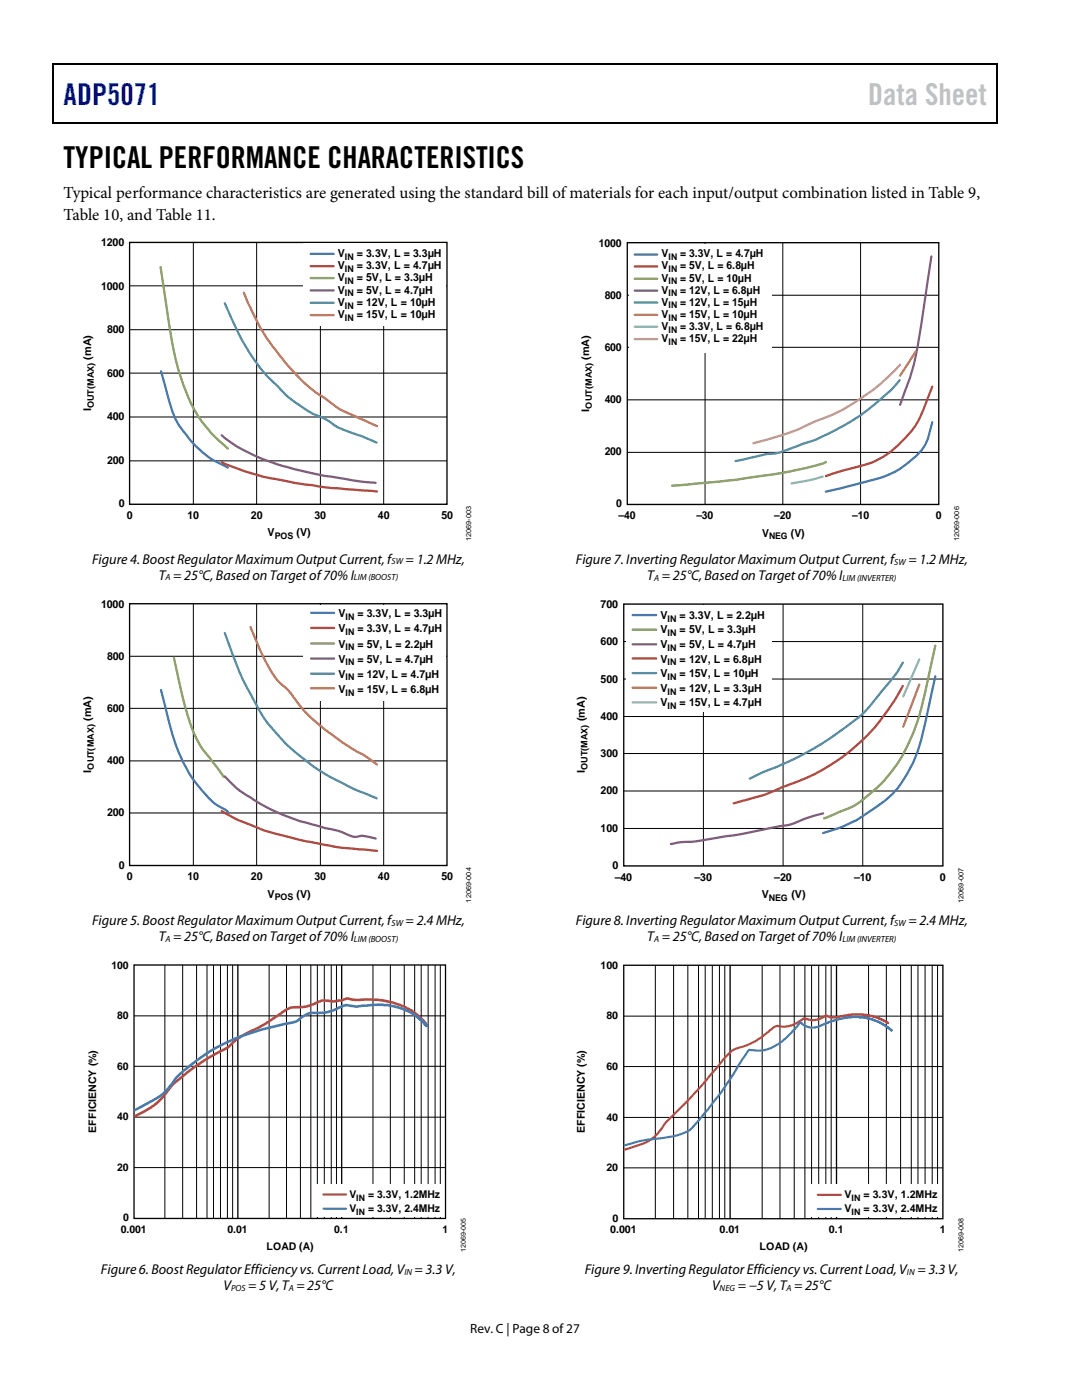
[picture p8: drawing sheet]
<svg xmlns="http://www.w3.org/2000/svg" width="216mm" height="279mm" viewBox="0 0 216 279" stroke-linecap="round" stroke-linejoin="round" font-family="sans-serif">
<path d="M10.5 12.7h.3v1h-.3zM10.5 12.7h.3v.3h-.3zM133.3 12.7h.3v.3h-.3zM198.8 12.7h.2v1h-.2zM198.8 12.7h.2v.3h-.2zM10.5 24.4h.3v.2h-.3zM133.1 24.4h.2v.2h-.2zM198.8 24.4h.2v.2h-.2z" fill="#000"/>
<path d="M10.7 13.7v10.7M10.8 12.8h122.5M133.6 12.8h65.2M198.9 13.7v10.7M10.8 24.5h188" fill="none" stroke="#000" stroke-width=".25"/>
<path d="M25.9 48.4h63.3v52.2h-63.3z" fill="none" stroke="#000" stroke-width=".27"/>
<path d="M25.9 57h63.3M38.6 48.4v52.2M51.2 48.4v52.2M63.9 48.4v52.2M76.6 48.4v52.2M25.9 74.5h63.3M25.9 65.8h63.3M25.9 92h63.3M25.9 83.2h63.3" fill="none" stroke="#000" stroke-width=".2"/>
<path d="M60.6 48.7h28.3v16.4h-28.3z" fill="#fff"/>
<path d="M62 50.7h4.6M32.1 74.1l.8 2.8a26 26 0 0 0 3.3 8.6 21.4 21.4 0 0 0 7.8 7.1l1.5 .7" fill="none" stroke="#416fa6" stroke-width=".45"/>
<path d="M62 53.1h4.6M44.2 92.2a35.5 35.5 0 0 0 7 2.6l1.4 .4 6.3 1.2 5.6 .8 10.7 .9" fill="none" stroke="#a8423f" stroke-width=".45"/>
<path d="M32 53.3a210 210 0 0 0 3.6 20.3 30.6 30.6 0 0 0 5.6 11.7l1.5 1.7 2.8 2.5M62 55.5h4.6" fill="none" stroke="#86a44a" stroke-width=".45"/>
<path d="M62 58h4.6M44.2 86.9a34.3 34.3 0 0 0 12.4 6.1l8.2 2 7.3 1.1 2.9 .3" fill="none" stroke="#6e548d" stroke-width=".45"/>
<path d="M44.8 60.5a52.1 52.1 0 0 0 7.1 12.9l1.5 1.8 1.7 1.6a25.5 25.5 0 0 0 8.5 6.2 15.2 15.2 0 0 1 3.9 2.3l4.7 1.8 2.9 1.2M62 60.4h4.6" fill="none" stroke="#3d96ae" stroke-width=".45"/>
<path d="M48.6 58.4a45.9 45.9 0 0 0 9.8 15.7 28.7 28.7 0 0 0 7 5.8 18 18 0 0 0 5.9 3.4l3.9 1.7M62 62.9h4.6" fill="none" stroke="#da8137" stroke-width=".45"/>
<path d="M25.9 120.5h63.3v52.2h-63.3z" fill="none" stroke="#000" stroke-width=".27"/>
<path d="M25.9 131h63.3M38.6 120.5v52.2M51.2 120.5v52.2M63.9 120.5v52.2M76.6 120.5v52.2M25.9 151.9h63.3M25.9 141.4h63.3M25.9 162.2h63.3" fill="none" stroke="#000" stroke-width=".2"/>
<path d="M60.6 120.8h28.3v18.9h-28.3z" fill="#fff"/>
<path d="M32.1 137.7l.8 3.1a42.9 42.9 0 0 0 5 13.9l2.6 3.3a11.6 11.6 0 0 0 4.6 3.7l.4 .3M62.1 122.3h4.6" fill="none" stroke="#416fa6" stroke-width=".45"/>
<path d="M62.1 125.3h4.6M44.2 161.9a51 51 0 0 0 11 4.5l7.1 1.7a63.4 63.4 0 0 0 11.9 1.6l1 .1" fill="none" stroke="#a8423f" stroke-width=".45"/>
<path d="M34.7 131.2a84.1 84.1 0 0 0 4.3 15.8 23.6 23.6 0 0 0 3.7 5.4l2 2.6M62.1 128.4h4.6" fill="none" stroke="#86a44a" stroke-width=".45"/>
<path d="M62.1 131.4h4.6M44.8 155l.8 .8a20.3 20.3 0 0 0 5.3 4 48.2 48.2 0 0 0 16 5.9l2.7 1a2.71 2.71 0 0 0 2.4 .1l3 .6" fill="none" stroke="#6e548d" stroke-width=".45"/>
<path d="M44.8 126.3a69.4 69.4 0 0 0 8.7 18.1 44.7 44.7 0 0 0 16.5 12.8l5.1 2.1M62.1 134.4h4.6" fill="none" stroke="#3d96ae" stroke-width=".45"/>
<path d="M50 125.1a42.1 42.1 0 0 0 5.6 10.9 16.3 16.3 0 0 1 4.2 4.7 45.8 45.8 0 0 0 12.6 9.9l2.8 2M62.1 137.4h4.6" fill="none" stroke="#da8137" stroke-width=".45"/>
<g fill="none" stroke="#000" stroke-width=".2">
<path d="M32.9 192.6v50.6M36.5 192.6v50.6M39.2 192.6v50.6M41.3 192.6v50.6M42.6 192.6v50.6M44 192.6v50.6M45.4 192.6v50.6M46.4 192.6v50.6M53.7 192.6v50.6M57.2 192.6v50.6M59.9 192.6v50.6M62 192.6v50.6"/>
<path d="M63.3 192.6v50.6M64.7 192.6v50.6M66.1 192.6v50.6M67.1 192.6v50.6M74.4 192.6v50.6M77.9 192.6v50.6M80.7 192.6v50.6M82.7 192.6v50.6M84 192.6v50.6M85.4 192.6v50.6M86.8 192.6v50.6M87.9 192.6v50.6"/>
<path d="M26.7 212.8h62.2M26.7 202.7h62.2M26.7 233h62.2M26.7 223h62.2"/>
</g>
<path d="M26.7 192.6h62.2v50.6h-62.2zM47.5 192.6v50.6M68.2 192.6v50.6" fill="none" stroke="#000" stroke-width=".26"/>
<path d="M62.5 236.4h26.1v6.4h-26.1z" fill="#fff"/>
<path d="M64.5 238.4h4.5" fill="none" stroke="#c0504d" stroke-width=".44"/>
<path d="M64.5 241.2h4.5" fill="none" stroke="#4f81bd" stroke-width=".44"/>
<path d="M85.2 204.6l-1.7-1.9-1.4-1-.9-.5a16.5 16.5 0 0 0-9.9-1.6l-1.1-.1a2 2 0 0 0-2 .1l-.3 .1a7.8 7.8 0 0 1-3.4 0l-1 .3a9.3 9.3 0 0 1-5.3 1.1l-1 .4a46.6 46.6 0 0 1-9 5.3l-1.4 1a9.9 9.9 0 0 1-3.8 2.5 40.6 40.6 0 0 0-8.9 6.6 14.9 14.9 0 0 1-7.2 5.9" fill="none" stroke="#c0504d" stroke-width=".52"/>
<path d="M85.2 204.8l-1.7-1.7-1.1-.8-1.3-.6a14.7 14.7 0 0 0-8.6-1 6.9 6.9 0 0 1-3.5-.1l-.3 .1a10.8 10.8 0 0 1-6.5 1.4 8.4 8.4 0 0 0-3.1 1.8l-3.7 .8a39.4 39.4 0 0 0-20.3 10.4 12.1 12.1 0 0 1-5.9 5.2l-2.3 1.2" fill="none" stroke="#4f81bd" stroke-width=".52"/>
<path d="M125.2 48.4h62.1v52.3h-62.1z" fill="none" stroke="#000" stroke-width=".27"/>
<path d="M125.2 58.9h62.1M140.7 48.4v52.3M156.2 48.4v52.3M171.7 48.4v52.3M125.2 79.8h62.1M125.2 69.3h62.1M125.2 90.3h62.1" fill="none" stroke="#000" stroke-width=".2"/>
<path d="M125.6 48.7h28.3v21.6h-28.3z" fill="#fff"/>
<path d="M126.6 50.8h4.5M186 84.3a12.5 12.5 0 0 1-2.6 6.1 17.7 17.7 0 0 1-9.5 5.4l-9.1 2.3" fill="none" stroke="#416fa6" stroke-width=".44"/>
<path d="M126.6 53.2h4.5M186 77.2l-.6 1.6a22.6 22.6 0 0 1-4.1 7.9 17.9 17.9 0 0 1-9.3 6.2l-4.7 1.3-2.5 .8" fill="none" stroke="#a8423f" stroke-width=".44"/>
<path d="M126.6 55.6h4.5M164.8 92.2l-.2 .1a91.6 91.6 0 0 1-16.4 3.2l-4.7 .6-9.4 .8" fill="none" stroke="#86a44a" stroke-width=".44"/>
<path d="M126.6 58h4.5M185.8 51.2l-2 13.4a58.1 58.1 0 0 1-4.2 16.2" fill="none" stroke="#6e548d" stroke-width=".44"/>
<path d="M126.6 60.4h4.5M179.5 75.9a44 44 0 0 1-7.2 6.5 49.9 49.9 0 0 1-11.1 5.8l-1.5 .6a23.7 23.7 0 0 1-5.5 1.7l-1.4 .1-6 1.4" fill="none" stroke="#3d96ae" stroke-width=".44"/>
<path d="M126.6 62.8h4.5M182.7 70.1l-3.1 4.9" fill="none" stroke="#da8137" stroke-width=".44"/>
<path d="M126.6 65.2h4.5M164.2 95.1l-2.6 .7-3.7 .7" fill="none" stroke="#8ea5cb" stroke-width=".44"/>
<path d="M126.6 67.7h4.5M179.6 72.8a42.7 42.7 0 0 1-15.6 10.8l-1 .4a58.1 58.1 0 0 1-12.7 4.5" fill="none" stroke="#ce8e8d" stroke-width=".44"/>
<path d="M124.5 120.6h63.6v52.2h-63.6z" fill="none" stroke="#000" stroke-width=".27"/>
<path d="M124.5 135.5h63.6M124.5 128h63.6M140.4 120.6v52.2M156.3 120.6v52.2M172.2 120.6v52.2M124.5 157.9h63.6M124.5 150.4h63.6M124.5 143h63.6M124.5 165.3h63.6" fill="none" stroke="#000" stroke-width=".2"/>
<path d="M124.9 120.8h29v21.3h-29z" fill="#fff"/>
<path d="M126.2 122.7h4.7M186.6 135l-1.6 7.4a36.1 36.1 0 0 1-4.1 12.1 18.7 18.7 0 0 1-7.3 7.4 27.4 27.4 0 0 1-9.4 4.4" fill="none" stroke="#416fa6" stroke-width=".45"/>
<path d="M126.2 125.7h4.7M186.6 128.9l-1.6 7.3a44.5 44.5 0 0 1-5.6 15.7 28.9 28.9 0 0 1-9.8 9.3l-5.2 2.1" fill="none" stroke="#86a44a" stroke-width=".45"/>
<path d="M126.2 128.6h4.7M164.2 162.3l-3.7 1.1a14.2 14.2 0 0 1-5.8 1.7l-5.9 1.2-3.2 .5a69.5 69.5 0 0 1-10.6 1.4l-1.1 .2" fill="none" stroke="#6e548d" stroke-width=".45"/>
<path d="M126.2 131.4h4.7M180.1 136.9a40.5 40.5 0 0 1-24.3 20.3 53 53 0 0 1-9.4 3.1" fill="none" stroke="#a8423f" stroke-width=".45"/>
<path d="M126.2 134.3h4.7M180.1 132.2l-1.2 2.1-3.1 3.8a26.6 26.6 0 0 1-8.1 7.8 65.5 65.5 0 0 1-16.3 8.6l-1.8 .9" fill="none" stroke="#3d96ae" stroke-width=".45"/>
<path d="M126.2 137.2h4.7M183.4 136.6l-3.2 8.4" fill="none" stroke="#da8137" stroke-width=".45"/>
<path d="M183.4 131.6l-3.2 7.4M126.2 140.2h4.7" fill="none" stroke="#8ea5cb" stroke-width=".45"/>
<g fill="none" stroke="#000" stroke-width=".2">
<path d="M130.8 192.6v50.6M134.4 192.6v50.6M137.2 192.6v50.6M139.4 192.6v50.6M140.7 192.6v50.6M142.1 192.6v50.6M143.6 192.6v50.6M144.6 192.6v50.6M152.1 192.6v50.6M155.6 192.6v50.6M158.5 192.6v50.6M160.6 192.6v50.6"/>
<path d="M161.9 192.6v50.6M163.4 192.6v50.6M164.8 192.6v50.6M165.8 192.6v50.6M173.3 192.6v50.6M176.9 192.6v50.6M179.7 192.6v50.6M181.8 192.6v50.6M183.2 192.6v50.6M184.6 192.6v50.6M186 192.6v50.6M187.1 192.6v50.6"/>
<path d="M124.5 212.9h63.6M124.5 202.8h63.6M124.5 233.1h63.6M124.5 223h63.6"/>
</g>
<path d="M124.5 192.6h63.6v50.6h-63.6zM145.7 192.6v50.6M166.9 192.6v50.6" fill="none" stroke="#000" stroke-width=".27"/>
<path d="M161.1 236.4h26.7v6.5h-26.7z" fill="#fff"/>
<path d="M177.2 204.2l-.4-.3-1.8-.8-2.8-.7h-2.3l-2.9 .7h-.7a1.88 1.88 0 0 1-1.4-.5l-1.4 .7a3.6 3.6 0 0 1-3-.1l-1.8 1.1a4.8 4.8 0 0 1-3.7 .4l-.6 .3-1.9 1.5a11.4 11.4 0 0 1-4.9 2.6l-1.6 .7-1.2 1.1-5.1 6.1-6.8 7a9.4 9.4 0 0 1-6.3 4.8l-2 .7M163.2 238.5h4.6" fill="none" stroke="#c0504d" stroke-width=".44"/>
<path d="M177.9 205.6l-1.2-1-1.3-.7-2-.7-.1 .1-1.6-.3h-1.9l-2.2 .3-.7 .3-.1-.1-1.4 .4-1.9 .9a3.4 3.4 0 0 1-3.8-.8l-1.4 1.7a10 10 0 0 1-6.8 4l-1.7-.2a1.08 1.08 0 0 0-1 1l-5.1 7.7-4.1 5.2a9.5 9.5 0 0 1-2.8 2.6 26.1 26.1 0 0 1-7.5 1.4l-4.7 1.2M163.2 241.3h4.6" fill="none" stroke="#4f81bd" stroke-width=".44"/>
<text font-size="6" fill="#00f" x="12.7" y="20.9">ADP5071</text>
<text font-size="6" fill="#c1c1c1" x="173.2" y="20.9">Data Sheet</text>
<text font-size="6" x="12.7" y="33.6">TYPICAL PERFORMANCE CHARACTERISTICS</text>
<g font-size="3.3">
<text x="12.7" y="39.5">Typical performance characteristics are generated using the standard bill of materials for each input/output combination listed in Table 9,</text>
<text x="12.7" y="43.8">Table 10, and Table 11.</text>
</g>
<g font-size="2.8">
<text x="18.4" y="112.5">Figure 4. Boost Regulator Maximum Output Current, f</text>
<text x="80.9" y="112.5">= 1.2 MHz,</text>
<text x="114.9" y="112.5">Figure 7. Inverting Regulator Maximum Output Current,f</text>
<text x="181.3" y="112.5">= 1.2 MHz,</text>
<text x="31.7" y="115.7">T = 25°C,Based on Target of 70% I</text>
<text x="129.2" y="115.7">T = 25°C,Based on Target of 70% I</text>
<text x="18.4" y="184.6">Figure 5. Boost Regulator Maximum Output Current,f</text>
<text x="80.9" y="184.6">= 2.4 MHz,</text>
<text x="114.9" y="184.7">Figure 8. Inverting Regulator Maximum Output Current,f</text>
<text x="181.3" y="184.7">= 2.4 MHz,</text>
<text x="31.7" y="187.8">T = 25°C,Based on Target of 70% I</text>
<text x="129.2" y="187.8">T = 25°C,Based on Target of 70% I</text>
<text x="20.2" y="254.2">Figure 6. Boost Regulator Efficiency vs. Current Load, V = 3.3 V,</text>
<text x="44.6" y="257.4">V</text>
<text x="49.5" y="257.4">= 5 V, T = 25°C</text>
<text x="116.7" y="254.3">Figure 9. Inverting Regulator Efficiency vs. Current Load, V = 3.3 V,</text>
<text x="142.1" y="257.4">V</text>
<text x="147.2" y="257.4">= −5 V, T = 25°C</text>
</g>
<text font-size="2.7" x="93.8" y="266">Rev. C | Page 8 of27</text>
<g font-size="2.2">
<text x="20.2" y="49.1">1200</text>
<text x="67.4" y="53.7">V</text>
<text x="67.4" y="51.3">V</text>
<text x="71.2" y="51.3">= 3.3V, L = 3.3µH</text>
<text x="71.2" y="53.7">= 3.3V, L = 4.7µH</text>
<text x="119.5" y="49.2">1000</text>
<text x="132" y="51.4">V</text>
<text x="132" y="53.8">V</text>
<text x="135.7" y="51.4">= 3.3V, L = 4.7µH</text>
<text x="135.7" y="53.8">= 5V, L = 6.8µH</text>
<text x="20.2" y="57.8">1000</text>
<text x="67.4" y="58.6">V</text>
<text x="67.4" y="56.2">V</text>
<text x="71.2" y="56.2">= 5V, L = 3.3µH</text>
<text x="71.2" y="58.6">= 5V, L = 4.7µH</text>
<text x="120.7" y="59.6">800</text>
<text x="132" y="56.2">V</text>
<text x="132" y="58.6">V</text>
<text x="135.7" y="56.2">= 5V, L = 10µH</text>
<text x="135.7" y="58.6">= 12V, L = 6.8µH</text>
<text x="67.4" y="61.1">V</text>
<text x="67.4" y="63.5">V</text>
<text x="71.2" y="63.5">= 15V, L = 10µH</text>
<text x="71.2" y="61.1">= 12V, L = 10µH</text>
<text x="132" y="61">V</text>
<text x="132" y="63.4">V</text>
<text x="132" y="65.8">V</text>
<text x="135.7" y="61">= 12V, L = 15µH</text>
<text x="135.7" y="63.4">= 15V, L = 10µH</text>
<text x="135.7" y="65.8">= 3.3V, L = 6.8µH</text>
<text x="21.4" y="66.5">800</text>
<text x="120.7" y="70">600</text>
<text x="132" y="68.2">V</text>
<text x="135.7" y="68.2">= 15V, L = 22µH</text>
<text x="21.4" y="75.2">600</text>
<text x="21.4" y="83.9">400</text>
<text x="120.7" y="80.4">400</text>
<text x="21.4" y="92.6">200</text>
<text x="120.7" y="90.9">200</text>
<text x="23.7" y="101.2">0</text>
<text x="123" y="101.3">0</text>
<text x="25.3" y="103.6">0</text>
<text x="37.4" y="103.6">10</text>
<text x="50.1" y="103.6">20</text>
<text x="53.4" y="107">V</text>
<text x="59.2" y="107">(V)</text>
<text x="62.7" y="103.6">30</text>
<text x="75.4" y="103.6">40</text>
<text x="88.1" y="103.6">50</text>
<text x="123.4" y="103.6">–40</text>
<text x="138.9" y="103.6">–30</text>
<text x="152.1" y="107.1">V</text>
<text x="154.5" y="103.6">–20</text>
<text x="157.8" y="107.1">(V)</text>
<text x="170" y="103.6">–10</text>
<text x="186.7" y="103.6">0</text>
<text x="20.2" y="121.3">1000</text>
<text x="67.5" y="123.2">V</text>
<text x="71.3" y="123.2">= 3.3V, L = 3.3µH</text>
<text x="119.8" y="121.3">700</text>
<text x="131.8" y="123.5">V</text>
<text x="135.6" y="123.5">= 3.3V, L = 2.2µH</text>
<text x="21.4" y="131.7">800</text>
<text x="67.5" y="126.2">V</text>
<text x="67.5" y="129.2">V</text>
<text x="71.3" y="126.2">= 3.3V, L = 4.7µH</text>
<text x="71.3" y="129.2">= 5V, L = 2.2µH</text>
<text x="119.8" y="128.8">600</text>
<text x="131.8" y="126.4">V</text>
<text x="131.8" y="129.3">V</text>
<text x="135.6" y="126.4">= 5V, L = 3.3µH</text>
<text x="135.6" y="129.3">= 5V, L = 4.7µH</text>
<text x="67.5" y="132.2">V</text>
<text x="67.5" y="135.3">V</text>
<text x="71.3" y="132.2">= 5V, L = 4.7µH</text>
<text x="71.3" y="135.3">= 12V, L = 4.7µH</text>
<text x="119.8" y="136.2">500</text>
<text x="131.8" y="132.2">V</text>
<text x="131.8" y="135.2">V</text>
<text x="135.6" y="132.2">= 12V, L = 6.8µH</text>
<text x="135.6" y="135.2">= 15V, L = 10µH</text>
<text x="21.4" y="142.1">600</text>
<text x="67.5" y="138.3">V</text>
<text x="71.3" y="138.3">= 15V, L = 6.8µH</text>
<text x="119.8" y="143.7">400</text>
<text x="131.8" y="138.1">V</text>
<text x="131.8" y="141">V</text>
<text x="135.6" y="138.1">= 12V, L = 3.3µH</text>
<text x="135.6" y="141">= 15V, L = 4.7µH</text>
<text x="21.4" y="152.5">400</text>
<text x="119.8" y="151.1">300</text>
<text x="119.8" y="158.5">200</text>
<text x="21.4" y="162.9">200</text>
<text x="119.8" y="166">100</text>
<text x="23.7" y="173.3">0</text>
<text x="122.2" y="173.4">0</text>
<text x="25.3" y="175.7">0</text>
<text x="37.4" y="175.7">10</text>
<text x="50.1" y="175.7">20</text>
<text x="53.4" y="179.1">V</text>
<text x="59.2" y="179.1">(V)</text>
<text x="62.7" y="175.7">30</text>
<text x="75.4" y="175.7">40</text>
<text x="88.1" y="175.7">50</text>
<text x="122.7" y="175.8">–40</text>
<text x="138.6" y="175.8">–30</text>
<text x="152" y="179.2">V</text>
<text x="154.5" y="175.8">–20</text>
<text x="157.9" y="179.2">(V)</text>
<text x="170.4" y="175.8">–10</text>
<text x="187.5" y="175.8">0</text>
</g>
<g font-size="2.1">
<text x="18.2" y="71.8" transform="rotate(-90 18.2 71.8)">(mA)</text>
<text x="117.6" y="71.8" transform="rotate(-90 117.6 71.8)">(mA)</text>
<text x="18.2" y="82.1" transform="rotate(-90 18.2 82.1)">I</text>
<text x="117.6" y="82.2" transform="rotate(-90 117.6 82.2)">I</text>
<text x="18.2" y="143.9" transform="rotate(-90 18.2 143.9)">(mA)</text>
<text x="116.7" y="143.9" transform="rotate(-90 116.7 143.9)">(mA)</text>
<text x="18.2" y="154.2" transform="rotate(-90 18.2 154.2)">I</text>
<text x="116.7" y="154.3" transform="rotate(-90 116.7 154.3)">I</text>
<text x="22.2" y="193.3">100</text>
<text x="119.8" y="193.4">100</text>
<text x="23.4" y="203.4">80</text>
<text x="121" y="203.5">80</text>
<text x="23.4" y="213.5">60</text>
<text x="121" y="213.5">60</text>
<text x="19.2" y="226.1" transform="rotate(-90 19.2 226.1)">EFFICIENCY (%)</text>
<text x="23.4" y="223.6">40</text>
<text x="116.7" y="226.1" transform="rotate(-90 116.7 226.1)">EFFICIENCY (%)</text>
<text x="121" y="223.6">40</text>
<text x="23.4" y="233.7">20</text>
<text x="121" y="233.7">20</text>
<text x="69.7" y="239.1">V</text>
<text x="73.4" y="239.1">= 3.3V, 1.2MHz</text>
<text x="168.5" y="239.1">V</text>
<text x="172.3" y="239.1">= 3.3V, 1.2MHz</text>
<text x="24.5" y="243.8">0</text>
<text x="69.7" y="241.9">V</text>
<text x="73.4" y="241.9">= 3.3V, 2.4MHz</text>
<text x="122.2" y="243.8">0</text>
<text x="168.5" y="241.9">V</text>
<text x="172.3" y="241.9">= 3.3V, 2.4MHz</text>
<text x="24.1" y="246">0.001</text>
<text x="45.4" y="246">0.01</text>
<text x="53.2" y="249.4">LOAD (A)</text>
<text x="66.7" y="246">0.1</text>
<text x="88.3" y="246">1</text>
<text x="121.8" y="246.1">0.001</text>
<text x="143.6" y="246.1">0.01</text>
<text x="151.6" y="249.4">LOAD (A)</text>
<text x="165.4" y="246.1">0.1</text>
<text x="187.5" y="246.1">1</text>
</g>
<g font-size="1.8">
<text x="68.8" y="51.8">IN</text>
<text x="133.4" y="51.9">IN</text>
<text x="68.8" y="56.7">IN</text>
<text x="68.8" y="59.2">IN</text>
<text x="68.8" y="54.3">IN</text>
<text x="133.4" y="54.3">IN</text>
<text x="133.4" y="56.7">IN</text>
<text x="133.4" y="59.1">IN</text>
<text x="68.8" y="64.1">IN</text>
<text x="68.8" y="61.6">IN</text>
<text x="133.4" y="61.6">IN</text>
<text x="133.4" y="64">IN</text>
<text x="133.4" y="66.4">IN</text>
<text x="133.4" y="68.8">IN</text>
<text x="18.8" y="81.5" transform="rotate(-90 18.8 81.5)">OUT(MAX)</text>
<text x="54.8" y="107.6">POS</text>
<text x="153.4" y="107.6">NEG</text>
<text x="78.1" y="112.6">SW</text>
<text x="178.4" y="112.7">SW</text>
<text x="33" y="115.8">A</text>
<text x="70.6" y="115.8">LIM (BOOST)</text>
<text x="130.5" y="115.9">A</text>
<text x="168.1" y="115.9">LIM (INVERTER)</text>
<text x="68.9" y="123.8">IN</text>
<text x="133.2" y="124.1">IN</text>
<text x="68.9" y="126.8">IN</text>
<text x="68.9" y="129.8">IN</text>
<text x="133.2" y="127">IN</text>
<text x="133.2" y="129.9">IN</text>
<text x="68.9" y="132.8">IN</text>
<text x="68.9" y="135.8">IN</text>
<text x="133.2" y="132.8">IN</text>
<text x="133.2" y="135.7">IN</text>
<text x="68.9" y="138.8">IN</text>
<text x="133.2" y="138.6">IN</text>
<text x="133.2" y="141.5">IN</text>
<text x="18.8" y="153.6" transform="rotate(-90 18.8 153.6)">OUT(MAX)</text>
<text x="117.2" y="153.7" transform="rotate(-90 117.2 153.7)">OUT(MAX)</text>
<text x="54.8" y="179.7">POS</text>
<text x="153.4" y="179.8">NEG</text>
<text x="78.1" y="184.8">SW</text>
<text x="178.4" y="184.8">SW</text>
<text x="33" y="188">A</text>
<text x="70.6" y="188">LIM (BOOST)</text>
<text x="130.5" y="188">A</text>
<text x="168.1" y="188">LIM (INVERTER)</text>
<text x="71.1" y="239.6">IN</text>
<text x="169.9" y="239.7">IN</text>
<text x="71.1" y="242.4">IN</text>
<text x="169.9" y="242.5">IN</text>
<text x="46.1" y="257.6">POS</text>
<text x="57.6" y="257.6">A</text>
<text x="80.7" y="254.4">IN</text>
<text x="143.6" y="257.6">NEG</text>
<text x="156.9" y="257.6">A</text>
<text x="181" y="254.5">IN</text>
</g>
<text font-size="1.7" x="118.1" y="81.6" transform="rotate(-90 118.1 81.6)">OUT(MAX)</text>
<g font-size="1.4">
<text x="94" y="108" transform="rotate(-90 94 108)">12069-003</text>
<text x="191.4" y="108.1" transform="rotate(-90 191.4 108.1)">12069-006</text>
<text x="94" y="180.1" transform="rotate(-90 94 180.1)">12069-004</text>
<text x="192.3" y="180.2" transform="rotate(-90 192.3 180.2)">12069-007</text>
<text x="92.9" y="249.8" transform="rotate(-90 92.9 249.8)">12069-005</text>
<text x="192.3" y="249.8" transform="rotate(-90 192.3 249.8)">12069-008</text>
</g>
</svg>
